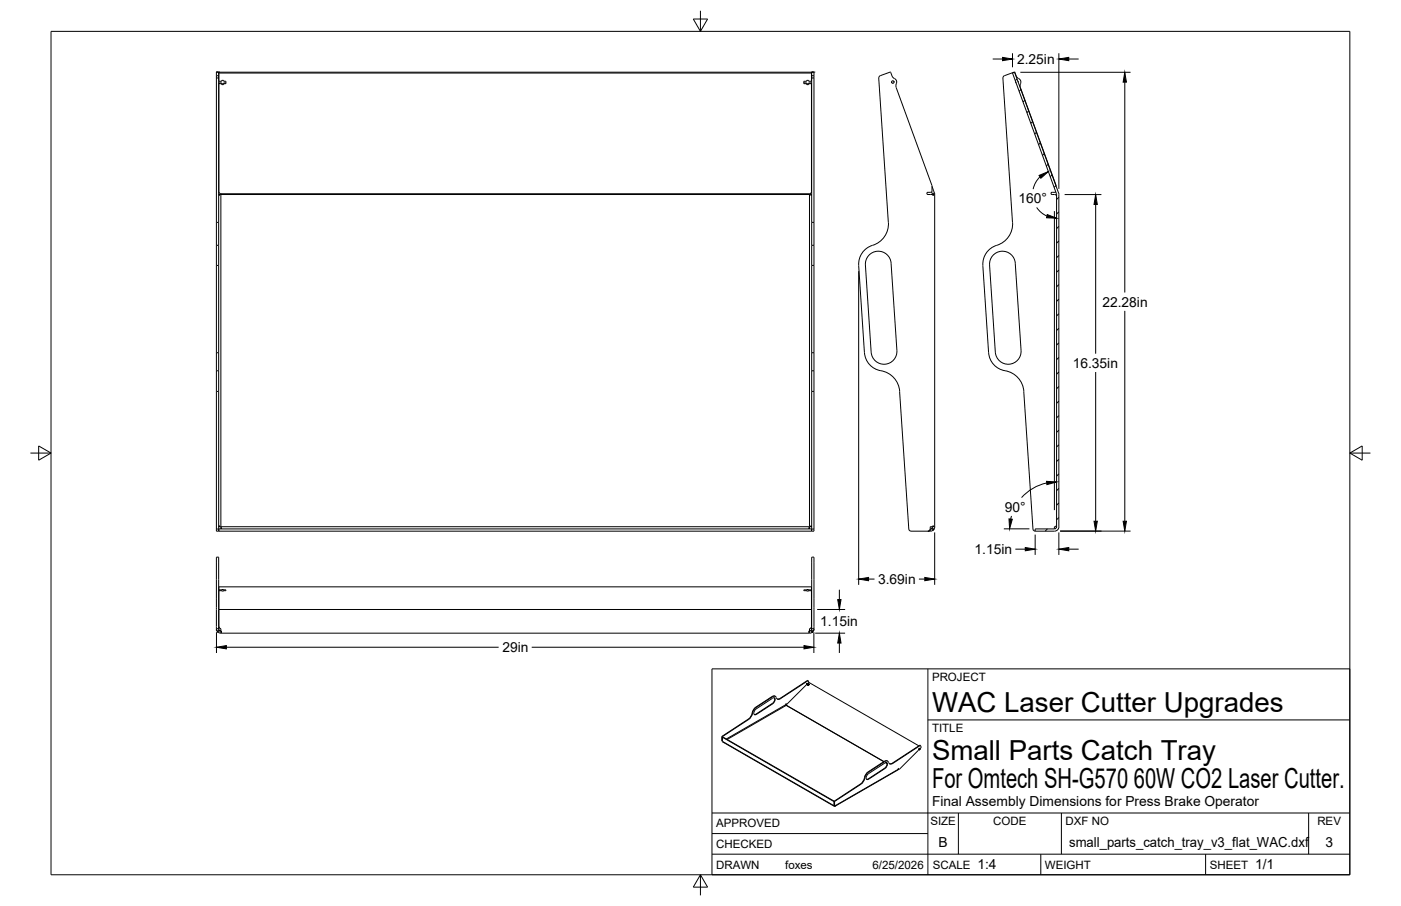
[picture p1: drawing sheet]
<svg xmlns="http://www.w3.org/2000/svg" width="432mm" height="279mm" viewBox="0 0 432 279" stroke-linecap="round" stroke-linejoin="round" font-family="sans-serif">
<!-- layer: Visible -->
<g fill="none" stroke="#000" stroke-width=".31">
<path d="M66.7 22.2v141.6h184.2v-141.6M66.7 22.2h.1M66.7 22.2h.7M67.4 22.2h.1M67.4 23.3v.7M67.4 22.2v141.6v-.6l182.7-.1v.7M67.5 22.3h182.6v2.8h-.9v-.3h-.6v.3h-.9v.7h2.4M67.5 25.1h.8v-.3l1.3 .3v.7h-2.1M67.5 25.6h.8v.5h.6v-.5h.7M67.5 22.5h182.6M247.7 25.6h.9v.5h.6v-.5h.9v33.5l-.2 .4-.4 .3v.2h.4M250.2 22.2v141.6"/>
<path d="M250.2 22.2h.1M250.2 22.2h.7M250.9 22.2h.1M274.4 22.2l-3.1 1.1-.4 .7 2.9 44.6M274.4 22.2l.1 .1M274.5 22.3l.7 1.6a1.61 1.61 0 0 1 .9 2.5l.1 .5M274.8 25.3l.1 .3M275.4 25l.2 .4M276.2 26.9l11 30.3M312.6 22.2l-3 1.1-.5 .7 3 44.6a7.1 7.1 0 0 1-5.8 7.4 6 6 0 0 0-3.4 5.8l1.8 27M312.6 22.2l.2 .1M312.7 22.3l-.6 .2 13.6 37.5"/>
<path d="M312.7 22.3l13.6 37.2M312.8 22.3l.7 1.6a1.61 1.61 0 0 1 .9 2.5l11.1 30.8M313.1 25.3l.1 .3M313.7 25l.1 .4M67.4 60h.1M67.5 59.1l.1 .4 .5 .3M67.5 60l.1 .2 .1-.2M67.5 60h.2M68.1 59.8v.2h-.4M249.9 60l.1 .2v-.2M249.9 60h.1M250 60h.2"/>
<path d="M286 59.3h.9M286 59.3l-.3 .2 .1 .4 1.7 .1M287.1 59.2l.2 .6M287.2 57.2l.1 1.7-.4 .4M287.3 57.5l.7 2M287.4 59.7v.3M287.5 60l.2 .2 .1-.2M287.5 60h.3M287.8 60h.3v102.4M288 59.5l-.7 .3M288 59.5l.1 .5M324.3 60h1.1"/>
<path d="M324.3 59.3h.9M324.3 59.3l-.4 .3 .4 .4M325.4 60l.1 .2v-.2M325.4 60h.1M325.4 59.2l-.2 .1M325.5 57.2v.3M325.5 60v102.4M326.3 59.5l.1 .5M326.3 60v102.4M273.8 68.6a7.2 7.2 0 0 1-5.7 7.4 6 6 0 0 0-3.4 5.8l1.7 27a6.1 6.1 0 0 0 5.1 5.5M274.6 81.2l1.8 26.9a4 4 0 0 1-3.7 4.2 4 4 0 0 1-4.2-3.7l-1.8-26.9a4 4 0 0 1 3.7-4.2 4 4 0 0 1 4.2 3.7M312.9 81.2l1.8 26.9a4 4 0 0 1-3.7 4.2 4 4 0 0 1-4.2-3.7l-1.8-26.9a4 4 0 0 1 3.7-4.2 4 4 0 0 1 4.2 3.7"/>
<path d="M271.5 114.3a6.9 6.9 0 0 1 5.8 6.4M304.7 108.8a6.3 6.3 0 0 0 6 5.7 6.9 6.9 0 0 1 4.9 6.2l2.8 42.5 .2 .4 .5 .2M277.3 120.7l2.8 42.4 .2 .5 .5 .2h5.2M67.4 162.4h.1M67.5 162.4l.1-.2 .1 .2M67.5 162.4h.2M67.7 162.4h.4v.4M68.1 162.8l.2 .1-.2 .1M68.1 163v.1M68.1 162.8v.2M249.5 163v.1M249.5 162.8l-.2 .1 .2 .1"/>
<path d="M249.5 162.8v.2M249.9 162.4h-.4v.4M249.9 162.4l.1-.2v.2M249.9 162.4h.1M250 162.4h.2M286 163.8h.7M286 163.8h.1M287.1 163l.4 .6M287.1 163l-1.1 .8M287.3 162.8l-.2 .2M287.3 162.8l.5 .4-.3 .4M287.4 162.4l-.1 .4"/>
<path d="M287.5 162.4l.2-.2 .1 .2M287.5 162.4h-.8v1.4M287.5 162.4h.3M287.5 163.6l-.8 .2M287.8 162.4h.3M288.1 162.4l-.3 .8M325 163.1h-6v.7M325.4 162.4l.1-.2v.2M325.4 162.4h-.4v.7M325.4 162.4h.1M325.7 162.4l-.2 .5-.5 .2M326.4 162.4a1.39 1.39 0 0 1-1.4 1.4h-6"/>
<path d="M66.7 193.9l.2 .8M66.7 193.9l.1 .5M66.7 193.9h.7M67.3 195l.8 .3M67.4 193.9l.1 .4M67.4 184.4v-12.6h-.7v22.1M67.4 187.3v.7h182.7M67.5 194.2v-13.2h182.6v13.2M67.5 182.2h.8M67.5 181.9h.8M67.5 194.3l.2 .1-.4 .6M67.5 194.3l-.5 .4 .3 .3"/>
<path d="M67.7 194.4l.4 .2-.3-.1M68.1 194.7l.2 .1-.2 .2M68.1 193.9v.8M68.1 195v.3h181.4M68.1 194.7v.3M68.1 193.9l-.7-.7v.7M68.3 181.8h.6v.5h-.6zM68.9 181.9h.7v.3h-.7M248.6 181.8h.6v.5h-.6zM248.6 181.9h-.9v.3h.9M249.2 182.2h.9M249.2 181.9h.9"/>
<path d="M249.5 194.7l-.2 .1 .2 .2M249.5 195v.3M249.5 194.7v.3M249.9 194.4l.4 .6M249.9 194.4l-.4 .2 .3-.1M250 194.3l.6 .4-.3 .3M250 194.3l-.1 .1M250.1 193.2l-.2 .4-.4 .3v.8M250.2 193.9v-22.1h.7v22.1M250.2 193.9h.7M250.2 193.9l-.1 .4M250.3 195l-.8 .3"/>
<path d="M250.9 193.9l-.1 .5M250.9 193.9l-.3 .8M233 218.6l-.5 .6a.71 .71 0 0 0 .3 1.2l.3-.1M238.1 215.3l-5.1 3.4M238.1 215.3l.6-.1a1.23 1.23 0 0 1-.5 1.8M238.2 217l-5.1 3.3M238.6 215.2l.1 .8-.4 .8-5.3 3.4-.5 .2M239 214.8l-.4-.2-.7 .2-5.3 3.6-1.6 3.1-8.4 5.5v1.4M242.2 217.3v.1M242.2 217.2h.1M242.2 217.4l.1 .1M242.2 217.3h.1"/>
<path d="M242.3 217.3v-.3l-.1 .3M242.3 217.4l.1 .1M242.3 217.3h.1M242.4 217.3l-.1 .2M248.7 211.1l-6.3 6.2M248.7 211.1h.1M248.7 211h.1M248.7 210.9v.2M248.8 211l-.1 .1M248.8 210.9h.1M248.8 211v.1M248.8 211.2h.1"/>
<path d="M248.8 211.2l.1 .1M248.8 210.9l-.1 .2M248.8 210.9l.1 .1M248.8 210.9v.1M248.8 210.9l-.1 .1M248.8 211h.1M248.8 211.1v.1M248.8 209.9l-8.3 5.5-1 .1M248.9 209.9h.2M248.9 211l-.1 .1M248.9 211l-.2 .1M248.9 211h.1"/>
<path d="M248.9 211.2h.1M248.9 211.1v.1M248.9 211.2l.2 .1M248.9 211.2v.1M249 211.1l-.1 .1M249 211.1h.1M249 210.9h.1M249 211.1v.1M249 210.9l-.1 .1M249 210.9l.1 .1M249.1 211.1h.1M249.1 211.2h.1"/>
<path d="M249 211.2h.1M249 211v.1M249.1 211h.1M249.1 211l-.2 .1M249.1 211.1h-.1M249.1 211.1l-.1 .1M249.1 211h-.1M249.1 211.1l-.1 .2M249.1 211v.1M249.2 211.2l-.2 .1M249.2 211.2h.1M249.2 211.2l-.1 .1"/>
<path d="M249.2 211.2h-.1M249.2 211.1l-.1 .2M249.3 210.4l-.3-.5-8.4 5.5a.89 .89 0 0 1-1 .2 .89 .89 0 0 1-.5-.8l-.6-.1-.4 .2-5.1 3.3-.8 .9-.5 1.7-.6 .8-8.5 5.7M249.3 210.4l33.9 19.6M249.3 210.4l-.5 .5M222.6 227.3v1.2M222.6 227.3l34.5 19.8M222.6 227.3l34.5 19.9M222.6 228.5l.2 .3M222.8 228.8h.1M222.9 228.9l34.1 19.7M267.5 238.1l-.8 .9-.6 1.7-.5 .8-8.4 5.5"/>
<path d="M267.6 238.6l-.5 .6a.71 .71 0 0 0 .3 1.2l5.4-3.4 .5-.6a.71 .71 0 0 0-.3-1.2l-5.4 3.4M272.7 236.9l-5.1 3.3M273.2 235.2l.1 .8-.6 .9M273.6 234.7l-.4-.1-.6 .2-5.1 3.3M275.2 235.4a.9 .9 0 0 1-.9 .2 .9 .9 0 0 1-.6-.8l-.6-.1-.4 .2-5.1 3.3-.8 .9-.5 1.7-.6 .8-8.5 5.7M276.8 237.2h.1M276.8 237.2l.1 .1M276.8 237.3l-19.3 11.3M276.9 237.3l-.1 .1M276.9 237l-.1 .1M276.9 237.1v.2M277 237.2v.1"/>
<path d="M277.3 237.1l-.3 .2M277.3 237.1h.1M283.2 231.2h.1M283.3 231.2h.1M283.4 231.1h.1M283.5 231h.1M283.4 231v.1M283.4 231h.1M283.5 231l-.1 .1zM283.5 230.9h.1M283.5 231l-.1 .1M283.5 230.8l-.2 .4"/>
<path d="M283.5 230.8l-.3 .4M283.5 231.1h-.1M283.5 231v.1M283.6 231l-6.3 6.1M283.6 231l-.1-.2-.2 .1-.1 .3h.2M283.6 229.9h.1M283.6 229.9l-8.4 5.5M283.7 229.9l-.3-.1-8.3 5.5-1 .2M283.7 230.7l-.2 .3M283.7 229.9l.2 .6-.2 .2M257 248.6h.1M257.1 248.3l-.1 .3"/>
<path d="M257.1 248.4h-.1M257.1 248.3v.1M257.1 248.4h.1M257.1 248.4l-.1 .2M257.1 248.5h.2M257.2 248.5l-.1 .1M257.2 247l-.1 1.4M257.2 247.3v1.3M257.2 248.4l.2 .1M257.2 248.6h.2M257.2 248.6h-.1M257.3 248.5l.1 .1"/>
<path d="M257.3 248.5l.2-.1-.1 .2M257.4 248.5v.1M257.4 248.6h.1M267.6 240.2l-.5 .1"/>
<circle cx="275.2" cy="25.3" r=".39"/>
<circle cx="283.4" cy="231" r=".15"/>
</g>
<!-- layer: Visible Narrow -->
<g fill="none" stroke="#000" stroke-width=".31">
<path d="M66.7 24h.7M66.7 22.2h.7M66.7 23.3h.7M250.2 24h.7M250.2 22.2h.7M250.2 23.3h.7M68.1 60h181.4v102.4h-181.4zM68.1 59.8h181.4M66.7 75.6h.7M66.7 68.6h.7M250.2 75.6h.7M250.2 68.6h.7"/>
<path d="M325 65.1v92.2M66.7 81.9h.7M250.2 81.9h.7M66.7 114.3h.7M66.7 108.8h.7M250.2 114.3h.7M250.2 108.8h.7M66.7 120.7h.7M250.2 120.7h.7M66.7 163.2h.7M250.2 163.2h.7M231.8 219.8l.1 .1"/>
<path d="M232.9 218.1l.1 .1M237.9 214.8l.2 .1M238.1 216.9l.1 .1M240.5 215.4h.1M242.2 217.3l-18.3 10.6M242.2 217.2l.1 .1M242.3 217v.1M242.4 217.5l30 17.4M248.8 211.2h.1M248.8 209.9l.2 .1M248.9 211l.1 .1M249 210.9l.1 .1"/>
<path d="M222.5 228.4l.1 .1M222.5 227.2l.1 .1M222.6 227l.1 .1M222.7 228.7l34.3 19.7M224.1 228l18.2-10.5 30.1 17.4M230.6 221.8l.1 .1M233 220.2l.1 .1M266.4 239.8l.2 .1M267.5 238.1l.1 .1M272.5 234.8l.2 .1M272.7 236.9l.1 .1M272.9 235.2l.5 .3"/>
<path d="M273 235.2l.3 .2M275.1 235.3l.1 .1M276.8 237.3l-19.3 11.1M276.8 237.2l.1 .1M276.9 237v.1M283.4 229.8l.2 .1M257.1 248.3h.1M257.1 248.4h.1M257.1 247.2l.1 .1M257.2 247l.1 .1M265.2 241.8l.1 .1M267.6 240.2l.1 .1"/>
</g>
<!-- layer: Border -->
<path d="M15.7 9.7h400.3v260.1h-400.3zM213.7 5.9h4.4l-2.2 3.8zM215.9 3.3v6.4M9.4 139.7h6.3M11.9 137.5l3.8 2.2-3.8 2.2zM416 139.7h6.4M416 139.7l3.8-2.2v4.4zM215.9 269.8l2.2 3.8h-4.4zM215.9 269.8v6.3" fill="none" stroke="#000" stroke-width=".31"/>
<!-- layer: FD_Dimensions -->
<g fill="none" stroke="#000" stroke-width=".31">
<path d="M306 18.2h3M312.1 16.4v4.3M326.3 16.4v41.8M329.4 18.2h3M314.5 22.3h33.9M346.7 25.3v64.9M320.5 54.5l-1.1 1.5-1 2.3M319.5 64l1.2 1.3 2 1.3M328.1 60h11.4M337.7 63.1v46M264.6 83.6v96.8M346.7 95.9v64.8"/>
<path d="M337.7 114.7v46M311.7 159.1l-.2 .9M322.6 148.9a14.5 14.5 0 0 0-7.7 4.6M267.7 178.6h1.8M283.2 178.6h1.8M288.1 164.2v16.2M309.4 163.1h7.9M312.9 169.4h3.1M319 164.9v6.2M326.3 164.2v6.9M326.7 163.8h21.7M329.4 169.4h3"/>
<path d="M66.7 195v6.4M69.8 199.6h83.9M163.9 199.6h83.9M250.8 195v6.4M251.2 195.3h9.3M251.9 188h8.6M258.7 181.9v3M258.7 198.3v3.1"/>
</g>
<g fill="#000" stroke="#000" stroke-width=".31">
<path d="M309 17.7l3.1 .5-3.1 .5zM326.3 18.2l3.1-.5v1zM346.7 22.3l.5 3h-1zM320.3 54.1l2.8-1.2-2.3 2.1zM322.8 66.2l2.8 1.1-3-.1zM337.7 60l.5 3.1h-1zM322.6 148.4l3 .2-2.9 .9zM264.6 178.6l3.1-.5v1zM285 178.1l3.1 .5-3.1 .5zM311 160l1 .1-.8 3zM316 168.8l3 .6-3 .5zM326.3 169.4l3.1-.6v1.1z"/>
<path d="M337.2 160.7h1l-.5 3.1zM346.2 160.7h1l-.5 3.1zM66.7 199.6l3.1-.5v1zM247.8 199.1l3 .5-3 .5zM258.2 184.9h1l-.5 3.1zM258.7 195.3l.5 3h-1z"/>
</g>
<!-- layer: Hatching -->
<g fill="none" stroke="#000" stroke-width=".31">
<path d="M313.4 24.3l-.5 .6M314.6 27.6l-.5 .6M315.8 30.9l-.5 .6M317 34.2l-.5 .6M318.2 37.5l-.5 .5M319.4 40.8l-.5 .5M320.6 44.1l-.5 .5M321.8 47.4l-.5 .5M323 50.7l-.5 .5M324.2 54l-.5 .5M325.4 57.3l-.5 .5M326.3 60.8l-.7 .7"/>
<path d="M326.3 65.3l-.7 .7M326.3 69.8l-.7 .7M326.3 74.3l-.7 .7M326.3 78.8l-.7 .7M326.3 83.3l-.7 .7M326.3 87.8l-.7 .7M326.3 92.2l-.7 .7M326.3 96.8l-.7 .6M326.3 101.2l-.7 .7M326.3 105.7l-.7 .7M326.3 110.2l-.7 .7M326.3 114.7l-.7 .7"/>
<path d="M326.3 119.2l-.7 .7M326.3 123.7l-.7 .7M326.3 128.2l-.7 .7M326.3 132.7l-.7 .7M326.3 137.2l-.7 .6M326.3 141.6l-.7 .7M326.3 146.1l-.7 .7M326.3 150.6l-.7 .7M326.3 155.1l-.7 .7M326.3 159.6l-.7 .7M322.8 163.1l-.6 .7"/>
</g>
<!-- layer: Titleblock -->
<path d="M219.4 206.3h196.6v63.5h-196.6zM286 206.3v63.5M286 222h130M219.4 257.1h66.6M219.4 250.7h196.6M295.4 250.7v12.7M327.1 250.7v12.7M403.3 250.7v12.7M219.4 263.4h196.6M320.8 263.4v6.4M371.6 263.4v6.4" fill="none" stroke="#000" stroke-width=".31"/>
<g font-size="8.5">
<text x="287.3" y="219.5">WAC Laser Cutter Upgrades</text>
<text x="287.3" y="234.5">Small Parts Catch Tray</text>
<text x="287.3" y="243.1">For Omtech SH-G570 60W CO2 Laser Cutter.</text>
</g>
<g font-size="4.3">
<text x="313.5" y="19.7">2.25in</text>
<text x="313.9" y="62.7">160°</text>
<text x="339.8" y="94.5">22.28in</text>
<text x="330.6" y="113.4">16.35in</text>
<text x="309.7" y="157.8">90°</text>
<text x="300.4" y="170.9">1.15in</text>
<text x="270.6" y="180.1">3.69in</text>
<text x="252.8" y="193.1">1.15in</text>
<text x="154.8" y="201.1">29in</text>
<text x="287.3" y="248.7">Final Assembly Dimensions for Press Brake Operator</text>
<text x="289.3" y="261.2">B</text>
<text x="329.5" y="261.2">small_parts_catch_tray_v3_flat_WAC.dxf</text>
<text x="408.5" y="261.2">3</text>
<text x="301.2" y="268.1">1:4</text>
<text x="386.8" y="268.1">1/1</text>
</g>
<g font-size="3.5">
<text x="287.3" y="210.1">PROJECT</text>
<text x="287.3" y="225.8">TITLE</text>
<text x="220.7" y="255.2">APPROVED</text>
<text x="286.7" y="254.5">SIZE</text>
<text x="306.1" y="254.5">CODE</text>
<text x="328.4" y="254.5">DXF NO</text>
<text x="406" y="254.5">REV</text>
<text x="220.7" y="261.5">CHECKED</text>
<text x="220.7" y="267.9">DRAWN</text>
<text x="242" y="267.9">foxes</text>
<text x="268.9" y="267.9">6/25/2026</text>
<text x="287.5" y="267.9">SCALE</text>
<text x="322.1" y="267.9">WEIGHT</text>
<text x="372.9" y="267.9">SHEET</text>
</g>
</svg>
